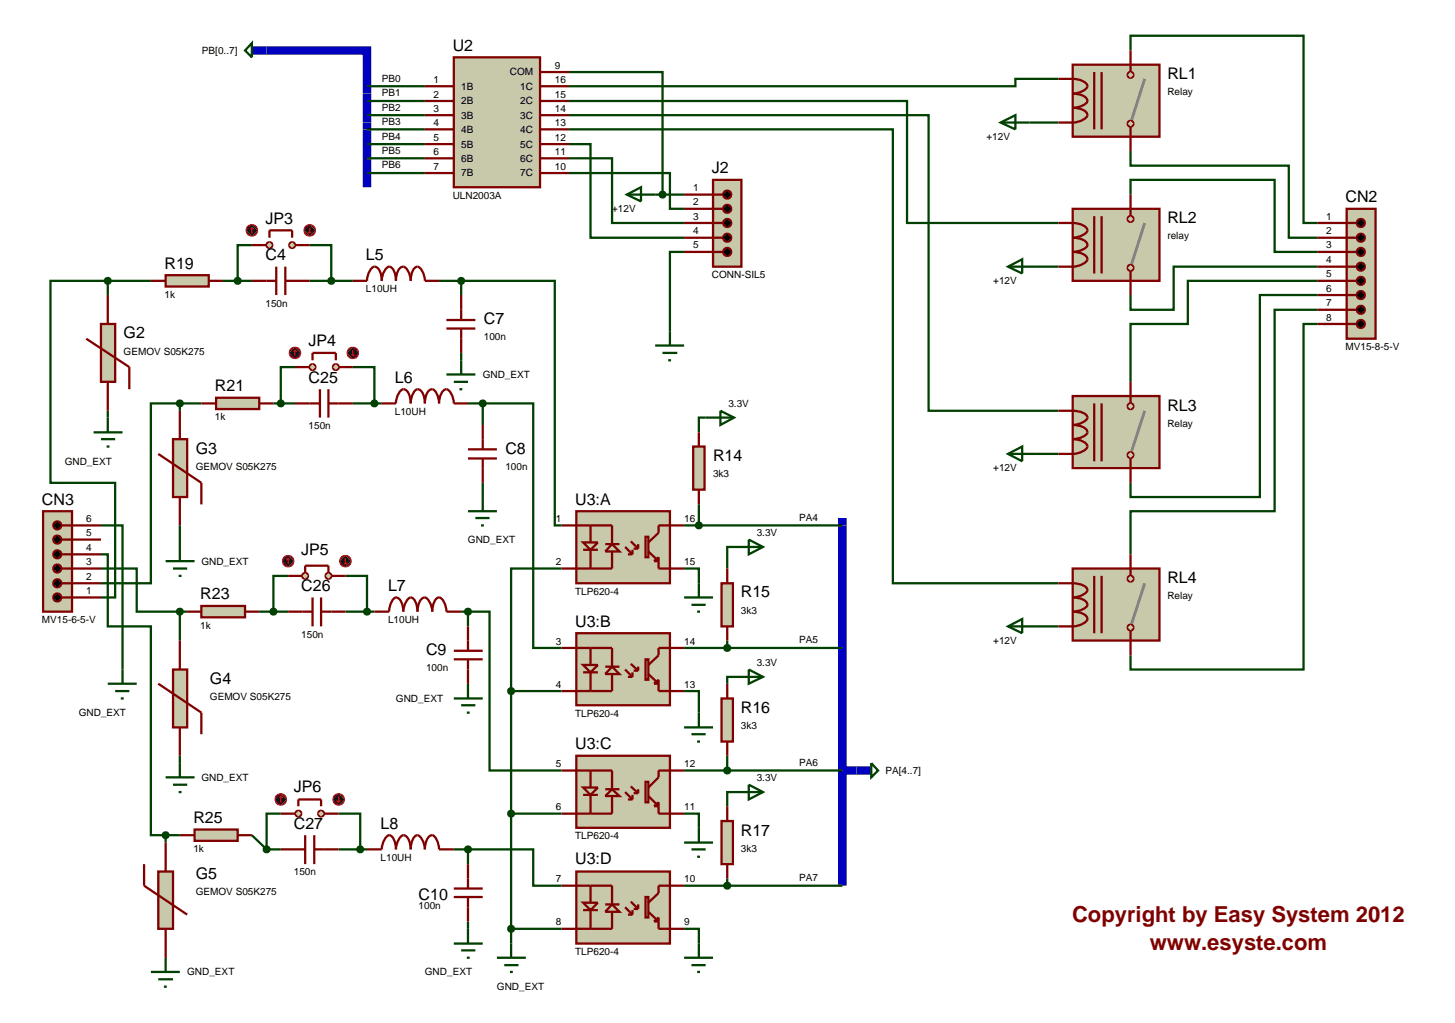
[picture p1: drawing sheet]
<svg xmlns="http://www.w3.org/2000/svg" width="257mm" height="180mm" viewBox="0 0 257 180" stroke-linecap="round" stroke-linejoin="round" font-family="sans-serif">
<path d="M47 8.9h17.7v24.1M148.5 91.3v64.8M148.5 135.8h2.5" fill="none" stroke="#0000c0" stroke-width="1.5" stroke-linecap="butt"/>
<g fill="none" stroke="#004000" stroke-width=".4">
<path d="M64.7 15.2h10.2M64.7 17.8h10.2M100.3 17.8h59.6v21.5h26.7M100.3 12.7h16.5v21.6M186.6 13.9h-7.6v1.3h-78.7M199.3 8.9v-2.6h30.5v33h2.5M64.7 20.3h10.2M64.7 22.8h10.2M64.7 25.4h10.2M64.7 27.9h10.2M64.7 30.5h10.2M100.3 20.3h63.4v52.1h22.9"/>
<path d="M100.3 22.8h57.1v80h29.2M100.3 30.5h17.8v6.3h2.5M100.3 27.9h7.6v11.4h12.7M100.3 25.4h3.8v16.5h16.5M115.5 34.3h5.1M181.5 21.6h5.1M199.3 26.6v2.6h27.9v12.7h5.1M199.3 34.3v-2.6h25.4v12.7h7.6M19 49.5h-10.1v35.6h11.4v20.2h-2.5M19 49.5h7.6M19 49.5v2.5M39.3 49.5h5.1"/>
<path d="M44.4 43.2h-2.5v6.3M54.6 43.2h3.8v6.3M54.6 49.5h7.6M77.4 49.5h3.9M81.3 49.5h16.5v43.1h1.2M81.3 49.5v2.5M120.6 44.4h-2.5v14M182.8 47h3.8M232.3 47h-25.4v7.6h-7.6v-2.6M232.3 49.5h-22.9v7.6h-10.1v10.2M232.3 52h-10.2v35.6h-22.8v-2.5M232.3 54.6h-7.6v35.5h-25.4v7.6"/>
<path d="M232.3 57.1h-2.5v60.9h-30.5v-2.5M19 72.4v1.2M31.7 71.1h-5.1v31.7h-8.8M31.7 71.1h3.8M31.7 71.1v1.3M48.2 71.1h3.8M52 64.7h-2.5v6.4M62.2 64.7h3.8v6.4M62.2 71.1h5.1M81.3 62.2v1.3M82.5 71.1h2.6M85.1 71.1h8.9v43.1h5"/>
<path d="M85.1 71.1v3.8M124.4 73.6h-1.2v2.6M17.8 92.6h3.8v25.4M17.8 97.7h1.2v12.7h7.6v36.8h2.6M31.7 92.6v3.8M85.1 85.1v2.5M120.6 92.6h27.9M123.2 88.9v3.7M129.4 96.4h-1.2v3.8M182.8 80h3.8M17.8 100.2h6.3v7.6h7.6M31.7 107.8h1.3"/>
<path d="M31.7 107.8v5.1M45.7 107.8h5.1M50.8 101.5h-2.6v6.3M60.9 101.5h3.8v6.3M60.9 107.8h5.1M81.3 107.8h1.2M82.5 107.8h3.8v28h12.7M82.5 107.8v2.6M99 100.2h-8.9v21.6M120.6 100.2h2.6v2.6M120.6 114.2h27.9M128.2 112.9v1.3"/>
<path d="M129.4 119.3h-1.2v1.2M182.8 110.4h3.8M31.7 133.2v1.3M90.1 121.8v44.5M90.1 121.8h8.9M120.6 121.8h2.6v3.8M120.6 135.8h27.9M128.2 133.2v2.6M129.4 139.6h-1.2v2.5M29.2 147.2h2.5M29.2 147.2v1.3M44.4 147.2l2.6 2.5"/>
<path d="M47 149.7h2.5M49.5 143.4h-2.5v6.3M59.7 143.4h3.8v6.3M59.7 149.7h5M80 149.7h2.5M82.5 149.7h11.5v6.4h5M82.5 149.7v2.6M90.1 143.4h8.9M120.6 143.4h2.6v2.5M120.6 156.1h27.9M128.2 154.8v1.3M82.5 162.4v1.3"/>
<path d="M90.1 163.7h8.9M120.6 163.7h2.6v2.6"/>
</g>
<path d="M189.1 11.4h15.3v12.7h-15.3z" fill="#c8c8aa" stroke="#800000" stroke-width=".4"/>
<path d="M201.8 13.9l-2.3 7.2" fill="none" stroke="#808080" stroke-width=".5"/>
<g fill="#c8c8aa" stroke="#800000" stroke-width=".4">
<path d="M199 21.4l.3-.1-.5 .5zM199.3 21.3l.4 .2 .1 .3zM199.8 21.8l-.1 .3-.4 .2zM198.8 21.8l.5 .5-.3-.1z"/>
<path d="M199 12.8l.3-.1-.5 .5zM199.3 12.7l.4 .2 .1 .3zM199.8 13.2l-.1 .3-.4 .2zM198.8 13.2l.5 .5-.3-.1z"/>
</g>
<g fill="#c8c8aa">
<path d="M199.3 21.3l.5 .5-.5 .5-.5-.5z"/>
<path d="M199.3 12.7l.5 .5-.5 .5-.5-.5z"/>
</g>
<path d="M186.6 13.9a8 8 0 0 1 4.3 .4 .89 .89 0 0 1 .7 1.2 3.3 3.3 0 0 1-2.5 1 3.2 3.2 0 0 1 2.5 .9l.1 .4a2.77 2.77 0 0 1-2.6 1.2 3.2 3.2 0 0 1 2.5 .9 .9 .9 0 0 1-.7 1.2 6.9 6.9 0 0 1-4.3 .5M192.9 12.7v10.1M194.2 12.7v10.1M199.3 8.9v3.8M199.3 22.3v4.3" fill="none" stroke="#800000" stroke-width=".4"/>
<path d="M189.1 36.8h15.3v12.7h-15.3z" fill="#c8c8aa" stroke="#800000" stroke-width=".4"/>
<path d="M201.8 39.3l-2.3 7.2" fill="none" stroke="#808080" stroke-width=".5"/>
<g fill="#c8c8aa" stroke="#800000" stroke-width=".4">
<path d="M199 46.8l.3-.1-.5 .5zM199.3 46.7l.4 .2 .1 .3zM199.8 47.2l-.1 .3-.4 .2zM198.8 47.2l.5 .5-.3-.1z"/>
<path d="M199 38.2l.3-.1-.5 .5zM199.3 38.1l.4 .2 .1 .3zM199.8 38.6l-.1 .3-.4 .2zM198.8 38.6l.5 .5-.3-.1z"/>
</g>
<g fill="#c8c8aa">
<path d="M199.3 46.7l.5 .5-.5 .5-.5-.5z"/>
<path d="M199.3 38.1l.5 .5-.5 .5-.5-.5z"/>
</g>
<path d="M186.6 39.3a8 8 0 0 1 4.3 .4 .89 .89 0 0 1 .7 1.2 3.3 3.3 0 0 1-2.5 1 3.2 3.2 0 0 1 2.5 .9l.1 .4a2.77 2.77 0 0 1-2.6 1.2 3.2 3.2 0 0 1 2.5 .9 .9 .9 0 0 1-.7 1.2 6.9 6.9 0 0 1-4.3 .5M192.9 38.1v10.1M194.2 38.1v10.1M199.3 34.3v3.8M199.3 47.7v4.3" fill="none" stroke="#800000" stroke-width=".4"/>
<path d="M189.1 69.8h15.3v12.7h-15.3z" fill="#c8c8aa" stroke="#800000" stroke-width=".4"/>
<path d="M201.8 72.4l-2.3 7.1" fill="none" stroke="#808080" stroke-width=".5"/>
<g fill="#c8c8aa" stroke="#800000" stroke-width=".4">
<path d="M199 79.8l.3-.1-.5 .5zM199.3 79.7l.4 .2 .1 .3zM199.8 80.2l-.1 .3-.4 .2zM198.8 80.2l.5 .5-.3-.1z"/>
<path d="M199 71.2l.3-.1-.5 .5zM199.3 71.1l.4 .2 .1 .3zM199.8 71.6l-.1 .3-.4 .2zM198.8 71.6l.5 .5-.3-.1z"/>
</g>
<g fill="#c8c8aa">
<path d="M199.3 79.7l.5 .5-.5 .5-.5-.5z"/>
<path d="M198.8 71.6l.5-.5 .5 .5-.5 .5z"/>
</g>
<path d="M186.6 72.4a9 9 0 0 1 4.3 .3l.7 .6 .1 .3a2.79 2.79 0 0 1-2.6 1.3 3.2 3.2 0 0 1 2.5 .9l.1 .4a2.77 2.77 0 0 1-2.6 1.2 3.3 3.3 0 0 1 2.5 1l.1 .3a2.79 2.79 0 0 1-2.6 1.3h-2.5M192.9 71.1v10.2M194.2 71.1v10.2M199.3 67.3v3.8M199.3 80.8v4.3" fill="none" stroke="#800000" stroke-width=".4"/>
<path d="M189.1 100.2h15.3v12.7h-15.3z" fill="#c8c8aa" stroke="#800000" stroke-width=".4"/>
<path d="M201.8 102.8l-2.3 7.1" fill="none" stroke="#808080" stroke-width=".5"/>
<g fill="#c8c8aa" stroke="#800000" stroke-width=".4">
<path d="M199 110.2l.3-.1-.5 .5zM199.3 110.1l.4 .2 .1 .3zM199.8 110.6l-.1 .3-.4 .2zM198.8 110.6l.5 .5-.3-.1z"/>
<path d="M199 101.6l.3-.1-.5 .5zM199.3 101.5l.4 .2 .1 .3zM199.8 102l-.1 .3-.4 .2zM198.8 102l.5 .5-.3-.1z"/>
</g>
<g fill="#c8c8aa">
<path d="M199.3 110.1l.5 .5-.5 .5-.5-.5z"/>
<path d="M198.8 102l.5-.5 .5 .5-.5 .5z"/>
</g>
<path d="M199.3 97.7v3.8M186.6 102.8a9 9 0 0 1 4.3 .3l.7 .6 .1 .3a2.79 2.79 0 0 1-2.6 1.3 3.2 3.2 0 0 1 2.5 .9l.1 .4a2.77 2.77 0 0 1-2.6 1.2 3.2 3.2 0 0 1 2.5 .9 .9 .9 0 0 1-.7 1.2 6.9 6.9 0 0 1-4.3 .5M192.9 101.5v10.1M194.2 101.5v10.1M199.3 111.1v4.4" fill="none" stroke="#800000" stroke-width=".4"/>
<path d="M44.4 7.6v2.5l-1.2-1.2zM110.5 34.3l2.5-1.3v2.5zM110.5 34.3h5M118.1 58.4v2.5M115.5 60.9h5.1M116.8 62.2h2.6M117.8 63.5h.5" fill="none" stroke="#004000" stroke-width=".4"/>
<path d="M44.4 8.9h2.6" fill="none" stroke="#0000c0" stroke-width="1.5" stroke-linecap="butt"/>
<path d="M237.4 36.8h5.1v22.9h-5.1z" fill="#c8c8aa" stroke="#800000" stroke-width=".4"/>
<path d="M232.3 39.3h6.8M232.3 41.9h6.8M232.3 44.4h6.8M232.3 47h6.8M232.3 49.5h6.8M232.3 52h6.8M232.3 54.6h6.8M232.3 57.1h6.8" fill="none" stroke="#800000" stroke-width=".4"/>
<g fill="#000" stroke="#800000" stroke-width=".4">
<path d="M239.4 38.8l.5-.2-.7 .7zM239.9 38.6a.68 .68 0 0 1 .7 .7zM239.9 40l.7-.7a.68 .68 0 0 1-.7 .7zM239.2 39.3l.7 .7a.68 .68 0 0 1-.7-.7z"/>
<path d="M239.4 41.4l.5-.2-.7 .7zM239.9 41.2a.68 .68 0 0 1 .7 .7zM239.9 42.6l.7-.7a.68 .68 0 0 1-.7 .7zM239.2 41.9l.7 .7a.68 .68 0 0 1-.7-.7z"/>
<path d="M239.4 43.9l.5-.2-.7 .7zM239.9 43.7a.68 .68 0 0 1 .7 .7zM239.9 45.1l.7-.7a.68 .68 0 0 1-.7 .7zM239.2 44.4l.7 .7a.68 .68 0 0 1-.7-.7z"/>
<path d="M239.4 46.5l.5-.2-.7 .7zM239.9 46.3a.68 .68 0 0 1 .7 .7zM239.9 47.7l.7-.7a.68 .68 0 0 1-.7 .7zM239.2 47l.7 .7a.68 .68 0 0 1-.7-.7z"/>
<path d="M239.4 49l.5-.2-.7 .7zM239.9 48.8a.68 .68 0 0 1 .7 .7zM240.6 49.5a.68 .68 0 0 1-.7 .7zM239.2 49.5l.7 .7a.68 .68 0 0 1-.7-.7z"/>
<path d="M239.4 51.5l.5-.2-.7 .7zM239.9 51.3a.68 .68 0 0 1 .7 .7zM239.9 52.7l.7-.7a.68 .68 0 0 1-.7 .7zM239.2 52l.7 .7a.68 .68 0 0 1-.7-.7z"/>
<path d="M239.4 54.1l.5-.2-.7 .7zM239.9 53.9a.68 .68 0 0 1 .7 .7zM239.9 55.3l.7-.7a.68 .68 0 0 1-.7 .7zM239.2 54.6l.7 .7a.68 .68 0 0 1-.7-.7z"/>
<path d="M239.4 56.6l.5-.2-.7 .7zM239.9 56.4a.68 .68 0 0 1 .7 .7zM239.9 57.8l.7-.7a.68 .68 0 0 1-.7 .7zM239.2 57.1l.7 .7a.68 .68 0 0 1-.7-.7z"/>
</g>
<path d="M239.2 39.3l.7-.7 .7 .7-.7 .7zM239.9 41.2l.7 .7-.7 .7-.7-.7zM239.9 43.7l.7 .7-.7 .7-.7-.7zM239.9 46.3l.7 .7-.7 .7-.7-.7zM239.2 49.5l.7-.7 .7 .7-.7 .7zM239.2 52l.7-.7 .7 .7-.7 .7zM239.2 54.6l.7-.7 .7 .7-.7 .7zM239.9 56.4l.7 .7-.7 .7-.7-.7z" fill="#000"/>
<g fill="#c8c8aa" stroke="#800000" stroke-width=".4">
<path d="M101.6 90.1h16.5v12.7h-16.5z"/>
<path d="M102.8 95.6h2.6l-1.3 1.3z"/>
</g>
<path d="M101.6 92.6h2.5v3M102.8 96.9h2.6M104.1 96.9v3.3h-2.5M110.2 96.4l1.3 1.3M110.7 97.7h.8M111.2 95.4l1.3 1.3M111.5 96.9v.8M111.7 96.7h.8M112.5 95.9v.8M113.8 94.6h.5v3.6h-.5zM114.3 97.2l1.8 1.7h-.8l.8-.7v2h2.2M118.1 92.6h-2v1.3l-1.8 1.7" fill="none" stroke="#800000" stroke-width=".4"/>
<path d="M107.9 95.9l1.3 1.3h-2.5z" fill="#c8c8aa" stroke="#800000" stroke-width=".4"/>
<path d="M99 92.6h2.6M104.1 92.6h3.8v3.3M106.7 95.9h2.5M107.9 97.2v3h-3.8M118.1 92.6h2.5M99 100.2h2.6M118.1 100.2h2.5" fill="none" stroke="#800000" stroke-width=".4"/>
<g fill="#c8c8aa" stroke="#800000" stroke-width=".4">
<path d="M101.6 111.6h16.5v12.7h-16.5z"/>
<path d="M102.8 117.2h2.6l-1.3 1.3z"/>
</g>
<path d="M101.6 114.2h2.5v3M102.8 118.5h2.6M104.1 118.5v3.3h-2.5M110.2 118l1.3 1.3M110.7 119.3h.8M111.2 117l1.3 1.2M111.5 118.5v.8M111.7 118.2h.8M112.5 117.5v.7M113.8 116.2h.5v3.6h-.5zM114.3 118.8l1.8 1.7h-.8l.8-.7v2h2.2M118.1 114.2h-2v1.3l-1.8 1.7" fill="none" stroke="#800000" stroke-width=".4"/>
<path d="M107.9 117.5l1.3 1.3h-2.5z" fill="#c8c8aa" stroke="#800000" stroke-width=".4"/>
<path d="M99 114.2h2.6M104.1 114.2h3.8v3.3M106.7 117.5h2.5M107.9 118.8v3h-3.8M118.1 114.2h2.5M99 121.8h2.6M118.1 121.8h2.5" fill="none" stroke="#800000" stroke-width=".4"/>
<g fill="#c8c8aa" stroke="#800000" stroke-width=".4">
<path d="M101.6 133.2h16.5v12.7h-16.5z"/>
<path d="M102.8 138.8h2.6l-1.3 1.3z"/>
</g>
<path d="M101.6 135.8h2.5v3M110.2 139.6l1.3 1.3M111.2 138.6l1.3 1.2M111.7 139.8h.8M112.5 139.1v.7M113.8 137.8h.5v3.6h-.5zM118.1 135.8h-2v1.2l-1.8 1.8M102.8 140.1h2.6M104.1 140.1v3.3h-2.5M110.7 140.9h.8M111.5 140.1v.8M114.3 140.3l1.8 1.8h-.8l.8-.7v2h2.2" fill="none" stroke="#800000" stroke-width=".4"/>
<path d="M107.9 139.1l1.3 1.2h-2.5z" fill="#c8c8aa" stroke="#800000" stroke-width=".4"/>
<path d="M99 135.8h2.6M104.1 135.8h3.8v3.3M106.7 139.1h2.5M118.1 135.8h2.5M99 143.4h2.6M107.9 140.3v3.1h-3.8M118.1 143.4h2.5" fill="none" stroke="#800000" stroke-width=".4"/>
<g fill="#c8c8aa" stroke="#800000" stroke-width=".4">
<path d="M101.6 153.6h16.5v12.7h-16.5z"/>
<path d="M102.8 159.1h2.6l-1.3 1.3z"/>
</g>
<path d="M101.6 156.1h2.5v3M110.2 159.9l1.3 1.3M111.2 158.9l1.3 1.3M112.5 159.4v.8M113.8 158.1h.5v3.6h-.5zM118.1 156.1h-2v1.3l-1.8 1.7M102.8 160.4h2.6M104.1 160.4v3.3h-2.5M110.7 161.2h.8M111.5 160.4v.8M111.7 160.2h.8M114.3 160.7l1.8 1.7h-.8l.8-.7v2h2.2" fill="none" stroke="#800000" stroke-width=".4"/>
<path d="M107.9 159.4l1.3 1.3h-2.5z" fill="#c8c8aa" stroke="#800000" stroke-width=".4"/>
<path d="M99 156.1h2.6M104.1 156.1h3.8v3.3M106.7 159.4h2.5M118.1 156.1h2.5M99 163.7h2.6M107.9 160.7v3h-3.8M118.1 163.7h2.5" fill="none" stroke="#800000" stroke-width=".4"/>
<g fill="none" stroke="#004000" stroke-width=".4">
<path d="M120.6 105.3h5.1M121.9 106.6h2.5M122.9 107.8h.5M123.2 102.8v2.5M120.6 128.2h5.1M121.9 129.4h2.5M122.9 130.7h.5M123.2 125.6v2.6M153.6 134.5l1.2 1.3-1.2 1.2zM120.6 148.5h5.1M121.9 149.7h2.5M122.9 151h.5"/>
<path d="M123.2 145.9v2.6M120.6 168.8h5.1M121.9 170.1h2.5M122.9 171.3h.5M123.2 166.3v2.5"/>
</g>
<path d="M151 135.8h2.6" fill="none" stroke="#0000c0" stroke-width="1.5" stroke-linecap="butt"/>
<path d="M122.2 78.7h2v7.6h-2z" fill="#c8c8aa" stroke="#800000" stroke-width=".4"/>
<path d="M123.2 76.2v2.5M123.2 86.3v2.6" fill="none" stroke="#800000" stroke-width=".4"/>
<path d="M127.2 102.8h2v7.6h-2z" fill="#c8c8aa" stroke="#800000" stroke-width=".4"/>
<path d="M128.2 100.2v2.6M128.2 110.4v2.5" fill="none" stroke="#800000" stroke-width=".4"/>
<path d="M127.2 123.1h2v7.6h-2z" fill="#c8c8aa" stroke="#800000" stroke-width=".4"/>
<path d="M128.2 120.5v2.6M128.2 130.7v2.5" fill="none" stroke="#800000" stroke-width=".4"/>
<path d="M127.2 144.7h2v7.6h-2z" fill="#c8c8aa" stroke="#800000" stroke-width=".4"/>
<path d="M128.2 142.1v2.6M128.2 152.3v2.5" fill="none" stroke="#800000" stroke-width=".4"/>
<path d="M124.4 73.6h5M127 72.4l2.4 1.2-2.4 1.3z" fill="none" stroke="#004000" stroke-width=".4"/>
<path d="M122.9 92.2l.3-.1-.5 .5zM123.2 92.1l.3 .1 .2 .4zM123.2 93.1l.5-.5-.2 .4zM122.7 92.6l.5 .5-.3-.1z" fill="#004000" stroke="#004000" stroke-width=".4"/>
<path d="M123.2 92.1l.5 .5-.5 .5-.5-.5z" fill="#004000"/>
<path d="M127.8 113.9l.4-.2-.5 .5zM128.2 113.7l.3 .1 .2 .4zM128.7 114.2l-.2 .4-.3 .1zM127.7 114.2l.5 .5-.3-.1z" fill="#004000" stroke="#004000" stroke-width=".4"/>
<path d="M127.7 114.2l.5-.5 .5 .5-.5 .5z" fill="#004000"/>
<path d="M127.8 135.5l.4-.2-.5 .5zM128.2 135.3l.3 .1 .2 .4zM128.7 135.8l-.1 .3-.4 .2zM127.7 135.8l.5 .5-.3-.1z" fill="#004000" stroke="#004000" stroke-width=".4"/>
<path d="M127.7 135.8l.5-.5 .5 .5-.5 .5z" fill="#004000"/>
<path d="M127.9 155.7l.3-.1-.5 .5zM128.2 155.6l.4 .2 .1 .3zM128.7 156.1l-.2 .4-.3 .1zM127.7 156.1l.5 .5-.3-.1z" fill="#004000" stroke="#004000" stroke-width=".4"/>
<path d="M127.7 156.1l.5-.5 .5 .5-.5 .5z" fill="#004000"/>
<path d="M21.6 118v2.5M19 120.5h5.1M20.3 121.8h2.5M21.3 123.1h.5M87.6 168.8h5.1M88.9 170.1h2.5M89.9 171.3h.5M90.1 166.3v2.5" fill="none" stroke="#004000" stroke-width=".4"/>
<path d="M89.7 163.4l.4-.2-.5 .5zM90.1 163.2l.4 .2 .1 .3zM90.1 164.2l.5-.5-.2 .4zM89.6 163.7l.5 .5-.3-.1z" fill="#004000" stroke="#004000" stroke-width=".4"/>
<path d="M89.6 163.7l.5-.5 .5 .5-.5 .5z" fill="#004000"/>
<path d="M89.8 143l.3-.1-.5 .5zM90.1 142.9l.4 .2 .1 .3zM90.1 143.9l.5-.5-.2 .4zM89.6 143.4l.5 .5-.3-.1z" fill="#004000" stroke="#004000" stroke-width=".4"/>
<path d="M89.6 143.4l.5-.5 .5 .5-.5 .5z" fill="#004000"/>
<path d="M89.7 121.5l.4-.2-.5 .5zM90.1 121.3l.3 .1 .2 .4zM90.6 121.8l-.1 .3-.4 .2zM89.6 121.8l.5 .5-.3-.1z" fill="#004000" stroke="#004000" stroke-width=".4"/>
<path d="M89.6 121.8l.5-.5 .5 .5-.5 .5z" fill="#004000"/>
<path d="M29.2 48.5h7.6v2h-7.6z" fill="#c8c8aa" stroke="#800000" stroke-width=".4"/>
<path d="M26.6 49.5h2.6M36.8 49.5h2.5M47.5 41.9v-1.3h4v1.3" fill="none" stroke="#800000" stroke-width=".4"/>
<path d="M78.7 66h5.1M80 67.3h2.5M81 68.6h.5M81.3 63.5v2.5" fill="none" stroke="#004000" stroke-width=".4"/>
<g fill="#c8c8aa" stroke="#800000" stroke-width=".4">
<path d="M47.1 42.9l.4-.2-.5 .5zM47.5 42.7l.4 .2 .1 .3zM47.5 43.7l.5-.5-.1 .3zM47 43.2l.5 .5-.3-.1z"/>
<path d="M51.1 42.9l.4-.2-.5 .5zM51.5 42.7l.3 .1 .2 .4zM51.5 43.7l.5-.5-.2 .4zM51 43.2l.5 .5-.4-.2z"/>
</g>
<g fill="#c8c8aa">
<path d="M47 43.2l.5-.5 .5 .5-.5 .5z"/>
<path d="M51 43.2l.5-.5 .5 .5-.5 .5z"/>
</g>
<path d="M44.4 43.2h2.6M52 43.2h2.6" fill="none" stroke="#800000" stroke-width=".4"/>
<path d="M43.7 39.9l.7-.3-1 1zM44.4 39.6a.94 .94 0 0 1 1 1zM45.4 40.6a.94 .94 0 0 1-1 1zM43.4 40.6l1 1a.94 .94 0 0 1-1-1z" fill="#400000" stroke="#f00" stroke-width=".2"/>
<path d="M44.4 39.6l1 1-1 1-1-1z" fill="#400000"/>
<path d="M44.4 40.1l-.2 .3M44.4 40.1l.3 .3M44.4 40.1v1" fill="none" stroke="#f00" stroke-width=".2"/>
<path d="M53.9 39.9l.7-.3-1 1zM54.6 39.6a.94 .94 0 0 1 1 1zM55.6 40.6a.94 .94 0 0 1-1 1zM53.6 40.6l1 1a.94 .94 0 0 1-1-1z" fill="#400000" stroke="#f00" stroke-width=".2"/>
<path d="M53.6 40.6l1-1 1 1-1 1z" fill="#400000"/>
<path d="M54.3 40.9l.3 .2M54.6 40.1v1M54.8 40.9l-.2 .2" fill="none" stroke="#f00" stroke-width=".2"/>
<path d="M41.5 49.2l.4-.2-.5 .5zM41.9 49l.4 .2 .1 .3zM42.4 49.5l-.1 .3-.4 .2zM41.4 49.5l.5 .5-.4-.2z" fill="#004000" stroke="#004000" stroke-width=".4"/>
<path d="M41.4 49.5l.5-.5 .5 .5-.5 .5z" fill="#004000"/>
<path d="M38.1 70.1h7.6v2h-7.6z" fill="#c8c8aa" stroke="#800000" stroke-width=".4"/>
<path d="M35.5 71.1h2.6M45.7 71.1h2.5" fill="none" stroke="#800000" stroke-width=".4"/>
<path d="M82.5 90.1h5.1M83.8 91.3h2.5M84.8 92.6h.5M85.1 87.6v2.5" fill="none" stroke="#004000" stroke-width=".4"/>
<path d="M65.6 70.8l.4-.2-.5 .5zM66 70.6l.4 .2 .1 .3zM66.5 71.1l-.1 .3-.4 .2zM65.5 71.1l.5 .5-.3-.1z" fill="#004000" stroke="#004000" stroke-width=".4"/>
<path d="M65.5 71.1l.5-.5 .5 .5-.5 .5z" fill="#004000"/>
<path d="M55.1 63.5v-1.3h4.1v1.3" fill="none" stroke="#800000" stroke-width=".4"/>
<g fill="#c8c8aa" stroke="#800000" stroke-width=".4">
<path d="M54.7 64.4l.4-.2-.5 .5zM55.1 64.2l.4 .2 .1 .3zM55.1 65.2l.5-.5-.1 .3zM54.6 64.7l.5 .5-.4-.2z"/>
<path d="M58.8 64.4l.4-.2-.5 .5zM59.2 64.2l.4 .2 .1 .3zM59.7 64.7l-.1 .3-.4 .2zM58.7 64.7l.5 .5-.4-.2z"/>
</g>
<g fill="#c8c8aa">
<path d="M55.1 64.2l.5 .5-.5 .5-.5-.5z"/>
<path d="M58.7 64.7l.5-.5 .5 .5-.5 .5z"/>
</g>
<path d="M52 64.7h2.6M59.7 64.7h2.5" fill="none" stroke="#800000" stroke-width=".4"/>
<path d="M51.3 61.5l.7-.3-1 1zM52 61.2a.94 .94 0 0 1 1 1zM53 62.2a.94 .94 0 0 1-1 1zM51 62.2l1 1a.94 .94 0 0 1-1-1z" fill="#400000" stroke="#f00" stroke-width=".2"/>
<path d="M51 62.2l1-1 1 1-1 1z" fill="#400000"/>
<path d="M52 61.7l-.2 .3M52 61.7l.3 .3M52 61.7v1" fill="none" stroke="#f00" stroke-width=".2"/>
<path d="M61.5 61.5l.7-.3-1 1zM62.2 61.2a.94 .94 0 0 1 1 1zM63.2 62.2a.94 .94 0 0 1-1 1zM61.2 62.2l1 1a.94 .94 0 0 1-1-1z" fill="#400000" stroke="#f00" stroke-width=".2"/>
<path d="M61.2 62.2l1-1 1 1-1 1z" fill="#400000"/>
<path d="M62 62.5l.2 .2M62.2 61.7v1M62.5 62.5l-.3 .2" fill="none" stroke="#f00" stroke-width=".2"/>
<path d="M49.2 70.7l.3-.1-.5 .5zM49.5 70.6l.4 .2 .1 .3zM50 71.1l-.1 .3-.4 .2zM49 71.1l.5 .5-.4-.2z" fill="#004000" stroke="#004000" stroke-width=".4"/>
<path d="M49.5 70.6l.5 .5-.5 .5-.5-.5z" fill="#004000"/>
<path d="M35.5 106.8h7.7v2h-7.7z" fill="#c8c8aa" stroke="#800000" stroke-width=".4"/>
<path d="M33 107.8h2.5M43.2 107.8h2.5M53.8 101v-1.3h4.1v1.3" fill="none" stroke="#800000" stroke-width=".4"/>
<path d="M80 123.1h5.1M81.3 124.3h2.5M82.3 125.6h.5M82.5 120.5v2.6" fill="none" stroke="#004000" stroke-width=".4"/>
<g fill="#c8c8aa" stroke="#800000" stroke-width=".4">
<path d="M53.5 101.1l.3-.1-.5 .5zM53.8 101l.4 .2 .1 .3zM53.8 102l.5-.5-.2 .4zM53.3 101.5l.5 .5-.3-.1z"/>
<path d="M57.6 101.1l.3-.1-.5 .5zM57.9 101l.4 .2 .1 .3zM58.4 101.5l-.1 .3-.4 .2zM57.4 101.5l.5 .5-.3-.1z"/>
</g>
<g fill="#c8c8aa">
<path d="M53.8 101l.5 .5-.5 .5-.5-.5z"/>
<path d="M57.4 101.5l.5-.5 .5 .5-.5 .5z"/>
</g>
<path d="M50.8 101.5h2.5M58.4 101.5h2.5" fill="none" stroke="#800000" stroke-width=".4"/>
<path d="M50.1 98.2l.7-.3-1 1zM50.8 97.9a.94 .94 0 0 1 1 1zM50.8 99.9l1-1a.94 .94 0 0 1-1 1zM49.8 98.9l1 1a.94 .94 0 0 1-1-1z" fill="#400000" stroke="#f00" stroke-width=".2"/>
<path d="M49.8 98.9l1-1 1 1-1 1z" fill="#400000"/>
<path d="M50.8 98.4l-.3 .3M50.8 98.4l.2 .3M50.8 98.4v1" fill="none" stroke="#f00" stroke-width=".2"/>
<path d="M60.2 98.2l.7-.3-1 1zM60.9 97.9a.94 .94 0 0 1 1 1zM60.9 99.9l1-1a.94 .94 0 0 1-1 1zM59.9 98.9l1 1a.94 .94 0 0 1-1-1z" fill="#400000" stroke="#f00" stroke-width=".2"/>
<path d="M59.9 98.9l1-1 1 1-1 1z" fill="#400000"/>
<path d="M60.7 99.2l.2 .2M60.9 98.4v1M61.2 99.2l-.3 .2" fill="none" stroke="#f00" stroke-width=".2"/>
<path d="M47.9 107.4l.3-.1-.5 .5zM48.2 107.3l.4 .2 .1 .3zM48.7 107.8l-.1 .3-.4 .2zM47.7 107.8l.5 .5-.4-.2z" fill="#004000" stroke="#004000" stroke-width=".4"/>
<path d="M47.7 107.8l.5-.5 .5 .5-.5 .5z" fill="#004000"/>
<path d="M34.3 146.2h7.6v2h-7.6z" fill="#c8c8aa" stroke="#800000" stroke-width=".4"/>
<path d="M31.7 147.2h2.6M41.9 147.2h2.5M52.6 142.1v-1.2h4v1.2" fill="none" stroke="#800000" stroke-width=".4"/>
<path d="M80 166.3h5.1M81.3 167.5h2.5M82.3 168.8h.5M82.5 163.7v2.6" fill="none" stroke="#004000" stroke-width=".4"/>
<g fill="#c8c8aa" stroke="#800000" stroke-width=".4">
<path d="M52.3 143l.3-.1-.5 .5zM52.6 142.9l.4 .2 .1 .3zM52.6 143.9l.5-.5-.2 .4zM52.1 143.4l.5 .5-.3-.1z"/>
<path d="M56.3 143l.3-.1-.5 .5zM56.6 142.9l.4 .2 .1 .3zM56.6 143.9l.5-.5-.2 .4zM56.1 143.4l.5 .5-.4-.2z"/>
</g>
<g fill="#c8c8aa">
<path d="M52.6 142.9l.5 .5-.5 .5-.5-.5z"/>
<path d="M56.6 142.9l.5 .5-.5 .5-.5-.5z"/>
</g>
<path d="M49.5 143.4h2.5M57.1 143.4h2.6" fill="none" stroke="#800000" stroke-width=".4"/>
<path d="M48.8 140.2l.7-.3-1 1zM49.5 139.9a.94 .94 0 0 1 1 1zM50.5 140.9a.94 .94 0 0 1-1 1zM48.5 140.9l1 1a.94 .94 0 0 1-1-1z" fill="#400000" stroke="#f00" stroke-width=".2"/>
<path d="M48.5 140.9l1-1 1 1-1 1z" fill="#400000"/>
<path d="M49.5 140.3l-.2 .3M49.5 140.3l.3 .3M49.5 140.3v1.1" fill="none" stroke="#f00" stroke-width=".2"/>
<path d="M59 140.2l.7-.3-1 1zM59.7 139.9a.94 .94 0 0 1 1 1zM59.7 141.9l1-1a.94 .94 0 0 1-1 1zM58.7 140.9l1 1a.94 .94 0 0 1-1-1z" fill="#400000" stroke="#f00" stroke-width=".2"/>
<path d="M59.7 139.9l1 1-1 1-1-1z" fill="#400000"/>
<path d="M59.4 141.1l.3 .3M59.7 140.3v1.1M59.9 141.1l-.2 .3" fill="none" stroke="#f00" stroke-width=".2"/>
<path d="M46.6 149.4l.4-.2-.5 .5zM47 149.2l.4 .2 .1 .3zM47 150.2l.5-.5-.2 .4zM46.5 149.7l.5 .5-.4-.2z" fill="#004000" stroke="#004000" stroke-width=".4"/>
<path d="M47 149.2l.5 .5-.5 .5-.5-.5z" fill="#004000"/>
<path d="M129.4 96.4h5.1M132 95.1l2.5 1.3-2.5 1.3zM129.4 119.3h5.1M132 118l2.5 1.3-2.5 1.2zM129.4 139.6h5.1M132 138.3l2.5 1.3-2.5 1.3z" fill="none" stroke="#004000" stroke-width=".4"/>
<g fill="none" stroke="#800000" stroke-width=".4">
<path d="M78.7 56.4h5.1M78.7 57.9h5.1M81.3 52v4.4M81.3 57.9v4.3M82.5 79.2h5.1M85.1 74.9v4.3M82.5 80.8h5.1M85.1 80.8v4.3M80 114.7h5.1M80 116.2h5.1M82.5 110.4v4.3M82.5 116.2v4.3"/>
<path d="M80 156.6h5.1M80 158.1h5.1M82.5 152.3v4.3M82.5 158.1v4.3"/>
</g>
<path d="M80 10.1h15.2v22.9h-15.2z" fill="#c8c8aa" stroke="#800000" stroke-width=".4"/>
<g fill="none" stroke="#800000" stroke-width=".4">
<path d="M74.9 15.2h5.1M74.9 17.8h5.1M95.2 15.2h5.1M95.2 17.8h5.1M95.2 12.7h5.1M74.9 20.3h5.1M74.9 22.8h5.1M74.9 25.4h5.1M74.9 27.9h5.1M74.9 30.5h5.1M95.2 20.3h5.1M95.2 22.8h5.1"/>
<path d="M95.2 25.4h5.1M95.2 27.9h5.1M95.2 30.5h5.1"/>
</g>
<path d="M125.7 31.7h5v15.3h-5z" fill="#c8c8aa" stroke="#800000" stroke-width=".4"/>
<path d="M120.6 34.3h6.9M120.6 36.8h6.9M120.6 39.3h6.9M120.6 41.9h6.9M120.6 44.4h6.9" fill="none" stroke="#800000" stroke-width=".4"/>
<g fill="#000" stroke="#800000" stroke-width=".4">
<path d="M127.7 33.8l.5-.2-.7 .7zM128.2 33.6a.68 .68 0 0 1 .7 .7zM128.9 34.3a.68 .68 0 0 1-.7 .7zM127.5 34.3l.7 .7a.68 .68 0 0 1-.7-.7z"/>
<path d="M127.7 36.3l.5-.2-.7 .7zM128.2 36.1a.68 .68 0 0 1 .7 .7zM128.9 36.8a.68 .68 0 0 1-.7 .7zM127.5 36.8l.7 .7a.68 .68 0 0 1-.7-.7z"/>
<path d="M127.7 38.8l.5-.2-.7 .7zM128.2 38.6a.68 .68 0 0 1 .7 .7zM128.9 39.3a.68 .68 0 0 1-.7 .7zM127.5 39.3l.7 .7a.68 .68 0 0 1-.7-.7z"/>
<path d="M127.7 41.4l.5-.2-.7 .7zM128.2 41.2a.68 .68 0 0 1 .7 .7zM128.9 41.9a.68 .68 0 0 1-.7 .7zM127.5 41.9l.7 .7a.68 .68 0 0 1-.7-.7z"/>
<path d="M127.7 43.9l.5-.2-.7 .7zM128.2 43.7a.68 .68 0 0 1 .7 .7zM128.9 44.4a.68 .68 0 0 1-.7 .7zM127.5 44.4l.7 .7a.68 .68 0 0 1-.7-.7z"/>
</g>
<path d="M127.5 34.3l.7-.7 .7 .7-.7 .7zM127.5 36.8l.7-.7 .7 .7-.7 .7zM127.5 39.3l.7-.7 .7 .7-.7 .7zM127.5 41.9l.7-.7 .7 .7-.7 .7zM127.5 44.4l.7-.7 .7 .7-.7 .7z" fill="#000"/>
<path d="M116.5 33.9l.3-.1-.5 .5zM116.8 33.8l.4 .2 .1 .3zM117.3 34.3l-.1 .3-.4 .2zM116.3 34.3l.5 .5-.3-.1z" fill="#004000" stroke="#004000" stroke-width=".4"/>
<path d="M116.3 34.3l.5-.5 .5 .5-.5 .5z" fill="#004000"/>
<path d="M58 49.2l.4-.2-.5 .5zM58.4 49l.3 .1 .2 .4zM58.9 49.5l-.1 .3-.4 .2zM57.9 49.5l.5 .5-.4-.2z" fill="#004000" stroke="#004000" stroke-width=".4"/>
<path d="M57.9 49.5l.5-.5 .5 .5-.5 .5z" fill="#004000"/>
<path d="M80.9 49.2l.4-.2-.5 .5zM81.3 49l.4 .2 .1 .3zM81.8 49.5l-.1 .3-.4 .2zM80.8 49.5l.5 .5-.4-.2z" fill="#004000" stroke="#004000" stroke-width=".4"/>
<path d="M80.8 49.5l.5-.5 .5 .5-.5 .5z" fill="#004000"/>
<path d="M17.8 57.1h2.5v10.2h-2.5z" fill="#c8c8aa" stroke="#800000" stroke-width=".4"/>
<path d="M15.2 59.7l7.6 5v3.9M19 52v5.1M19 67.3v5.1" fill="none" stroke="#800000" stroke-width=".4"/>
<path d="M30.5 77.4h2.5v10.2h-2.5z" fill="#c8c8aa" stroke="#800000" stroke-width=".4"/>
<path d="M31.7 72.4v5M27.9 80l7.6 5.1v3.8M31.7 87.6v5" fill="none" stroke="#800000" stroke-width=".4"/>
<path d="M64.3 107.5l.4-.2-.5 .5zM64.7 107.3l.4 .2 .1 .3zM65.2 107.8l-.1 .3-.4 .2zM64.2 107.8l.5 .5-.3-.1z" fill="#004000" stroke="#004000" stroke-width=".4"/>
<path d="M64.2 107.8l.5-.5 .5 .5-.5 .5z" fill="#004000"/>
<path d="M30.5 118h2.5v10.2h-2.5z" fill="#c8c8aa" stroke="#800000" stroke-width=".4"/>
<path d="M31.7 112.9v5.1M27.9 120.5l7.6 5.1v3.8M31.7 128.2v5" fill="none" stroke="#800000" stroke-width=".4"/>
<path d="M63.1 149.4l.4-.2-.5 .5zM63.5 149.2l.4 .2 .1 .3zM63.5 150.2l.5-.5-.2 .4zM63 149.7l.5 .5-.3-.1z" fill="#004000" stroke="#004000" stroke-width=".4"/>
<path d="M63 149.7l.5-.5 .5 .5-.5 .5z" fill="#004000"/>
<path d="M82.1 149.4l.4-.2-.5 .5zM82.5 149.2l.4 .2 .1 .3zM82.5 150.2l.5-.5-.2 .4zM82 149.7l.5 .5-.3-.1z" fill="#004000" stroke="#004000" stroke-width=".4"/>
<path d="M82 149.7l.5-.5 .5 .5-.5 .5z" fill="#004000"/>
<path d="M27.9 153.6h2.6v10.1h-2.6z" fill="#c8c8aa" stroke="#800000" stroke-width=".4"/>
<path d="M25.4 152.3v3.8l7.6 5.1M29.2 148.5v5.1M29.2 163.7v5.1" fill="none" stroke="#800000" stroke-width=".4"/>
<path d="M7.6 90.1h5.1v17.7h-5.1z" fill="#c8c8aa" stroke="#800000" stroke-width=".4"/>
<g fill="none" stroke="#800000" stroke-width=".4">
<path d="M44.4 49.5h4.3M48.7 47v5M50.3 47v5M50.3 49.5h4.3M52 71.1h4.4M56.4 68.6v5M57.9 68.6v5M57.9 71.1h4.3M10.9 97.7h6.9M10.9 95.1h6.9M10.9 92.6h6.9M10.9 105.3h6.9"/>
<path d="M10.9 102.8h6.9M10.9 100.2h6.9M50.8 107.8h4.3M55.1 105.3v5.1M56.6 105.3v5.1M56.6 107.8h4.3M49.5 149.7h4.3M53.8 147.2v5.1M55.4 147.2v5.1M55.4 149.7h4.3"/>
</g>
<g fill="#000" stroke="#800000" stroke-width=".4">
<path d="M9.6 97.2l.5-.2-.7 .7zM10.1 97a.68 .68 0 0 1 .7 .7zM10.8 97.7a.68 .68 0 0 1-.7 .7zM9.4 97.7l.7 .7a.68 .68 0 0 1-.7-.7z"/>
<path d="M9.6 94.6l.5-.2-.7 .7zM10.1 94.4a.68 .68 0 0 1 .7 .7zM10.1 95.8l.7-.7a.68 .68 0 0 1-.7 .7zM9.4 95.1l.7 .7a.68 .68 0 0 1-.7-.7z"/>
<path d="M9.6 92.1l.5-.2-.7 .7zM10.1 91.9a.68 .68 0 0 1 .7 .7zM10.8 92.6a.68 .68 0 0 1-.7 .7zM9.4 92.6l.7 .7a.68 .68 0 0 1-.7-.7z"/>
<path d="M9.6 104.8l.5-.2-.7 .7zM10.1 104.6a.68 .68 0 0 1 .7 .7zM10.8 105.3a.68 .68 0 0 1-.7 .7zM9.4 105.3l.7 .7a.68 .68 0 0 1-.7-.7z"/>
<path d="M9.6 102.3l.5-.2-.7 .7zM10.1 102.1a.68 .68 0 0 1 .7 .7zM10.1 103.5l.7-.7a.68 .68 0 0 1-.7 .7zM9.4 102.8l.7 .7a.68 .68 0 0 1-.7-.7z"/>
<path d="M9.6 99.7l.5-.2-.7 .7zM10.1 99.5a.68 .68 0 0 1 .7 .7zM10.1 100.9l.7-.7a.68 .68 0 0 1-.7 .7zM9.4 100.2l.7 .7a.68 .68 0 0 1-.7-.7z"/>
</g>
<path d="M10.1 97l.7 .7-.7 .7-.7-.7zM10.1 94.4l.7 .7-.7 .7-.7-.7zM10.1 91.9l.7 .7-.7 .7-.7-.7zM10.1 104.6l.7 .7-.7 .7-.7-.7zM10.1 102.1l.7 .7-.7 .7-.7-.7zM10.1 99.5l.7 .7-.7 .7-.7-.7z" fill="#000"/>
<path d="M176.4 21.6l2.6-1.3v2.5zM176.4 21.6h5.1M177.7 47l2.5-1.3v2.5zM177.7 47h5.1M177.7 80l2.5-1.3v2.6zM177.7 80h5.1M177.7 110.4l2.5-1.3v2.5zM177.7 110.4h5.1" fill="none" stroke="#004000" stroke-width=".4"/>
<path d="M18.6 49.2l.4-.2-.5 .5zM19 49l.3 .1 .2 .4zM19.5 49.5l-.1 .3-.4 .2zM18.5 49.5l.5 .5-.4-.2z" fill="#004000" stroke="#004000" stroke-width=".4"/>
<path d="M18.5 49.5l.5-.5 .5 .5-.5 .5z" fill="#004000"/>
<path d="M16.5 76.2h5.1M17.8 77.4h2.5M18.8 78.7h.5M19 73.6v2.6" fill="none" stroke="#004000" stroke-width=".4"/>
<path d="M84.8 70.7l.3-.1-.5 .5zM85.1 70.6l.4 .2 .1 .3zM85.1 71.6l.5-.5-.2 .4zM84.6 71.1l.5 .5-.4-.2z" fill="#004000" stroke="#004000" stroke-width=".4"/>
<path d="M85.1 70.6l.5 .5-.5 .5-.5-.5z" fill="#004000"/>
<path d="M29.2 98.9h5.1M31.7 96.4v2.5M30.5 100.2h2.5M31.5 101.5h.5" fill="none" stroke="#004000" stroke-width=".4"/>
<path d="M31.4 70.7l.3-.1-.5 .5zM31.7 70.6l.4 .2 .1 .3zM31.7 71.6l.5-.5-.2 .4zM31.2 71.1l.5 .5-.4-.2z" fill="#004000" stroke="#004000" stroke-width=".4"/>
<path d="M31.7 70.6l.5 .5-.5 .5-.5-.5z" fill="#004000"/>
<path d="M82.2 107.4l.3-.1-.5 .5zM82.5 107.3l.3 .1 .2 .4zM83 107.8l-.1 .3-.4 .2zM82 107.8l.5 .5-.4-.2z" fill="#004000" stroke="#004000" stroke-width=".4"/>
<path d="M82.5 107.3l.5 .5-.5 .5-.5-.5z" fill="#004000"/>
<path d="M29.2 137h5.1M30.5 138.3h2.5M31.5 139.6h.5M31.7 134.5v2.5" fill="none" stroke="#004000" stroke-width=".4"/>
<path d="M31.4 107.4l.3-.1-.5 .5zM31.7 107.3l.3 .1 .2 .4zM32.2 107.8l-.1 .3-.4 .2zM31.2 107.8l.5 .5-.4-.2z" fill="#004000" stroke="#004000" stroke-width=".4"/>
<path d="M31.7 107.3l.5 .5-.5 .5-.5-.5z" fill="#004000"/>
<path d="M26.6 171.3h5.1M27.9 172.6h2.6M28.9 173.9h.5M29.2 168.8v2.5" fill="none" stroke="#004000" stroke-width=".4"/>
<path d="M28.8 146.9l.4-.2-.5 .5zM29.2 146.7l.4 .2 .1 .3zM29.7 147.2l-.1 .3-.4 .2zM28.7 147.2l.5 .5-.3-.1z" fill="#004000" stroke="#004000" stroke-width=".4"/>
<path d="M28.7 147.2l.5-.5 .5 .5-.5 .5z" fill="#004000"/>
<path d="M62.2 49.5h2.5a2.6 2.6 0 0 1 1.3-2.5 1.44 1.44 0 0 1 1.1 1.3l.2 1.2a2.6 2.6 0 0 1 1.3-2.5 1.43 1.43 0 0 1 1 1.3l.2 1.2a2.98 2.98 0 0 1 .9-2.4 .91 .91 0 0 1 1.2 .7l.4 1.1 .1 .6a3.2 3.2 0 0 1 .9-2.4 .88 .88 0 0 1 1.1 .7l.4 1.1 .1 .6h2.5M67.3 71.1h2.5a2.6 2.6 0 0 1 1.3-2.5 1.44 1.44 0 0 1 1.1 1.3l.2 1.2a2.58 2.58 0 0 1 1.2-2.5 1.44 1.44 0 0 1 1.1 1.3l.2 1.2a2.98 2.98 0 0 1 .9-2.4 .85 .85 0 0 1 1.2 .7l.3 1.1 .1 .6a2.31 2.31 0 0 1 1.3-2.5 2.6 2.6 0 0 1 1.3 2.5h2.5M66 107.8h2.6a2.7 2.7 0 0 1 1.2-2.5 1.5 1.5 0 0 1 1.1 1.3l.2 1.2a2.73 2.73 0 0 1 1.3-2.5 1.49 1.49 0 0 1 1 1.3l.2 1.2a3.1 3.1 0 0 1 .9-2.4 .9 .9 0 0 1 1.2 .7l.4 1.1 .1 .6a3.3 3.3 0 0 1 .9-2.4 .9 .9 0 0 1 1.2 .7l.3 1.1 .1 .6h2.6M64.7 149.7h2.6a2.73 2.73 0 0 1 1.3-2.5 1.49 1.49 0 0 1 1 1.3l.2 1.2a2.73 2.73 0 0 1 1.3-2.5 1.5 1.5 0 0 1 1.1 1.3l.2 1.2a3.3 3.3 0 0 1 .9-2.4l.3-.1a2.73 2.73 0 0 1 1.3 2.5 3.1 3.1 0 0 1 .9-2.4l.4-.1a2.7 2.7 0 0 1 1.2 2.5h2.6" fill="none" stroke="#800000" stroke-width=".4"/>
<g font-size="3.9" fill="#800000">
<text x="189" y="162.4">Copyright by Easy System 2012</text>
<text x="202.7" y="167.5">www.esyste.com</text>
</g>
<g font-size="2.8">
<text x="79.8" y="9">U2</text>
<text x="205.8" y="14">RL1</text>
<text x="125.5" y="30.6">J2</text>
<text x="237.2" y="35.7">CN2</text>
<text x="46.8" y="39.5">JP3</text>
<text x="205.8" y="39.4">RL2</text>
<text x="29" y="47.4">R19</text>
<text x="46.8" y="45.9">C4</text>
<text x="64.5" y="45.9">L5</text>
<text x="21.8" y="59.7">G2</text>
<text x="85.3" y="57.2">C7</text>
<text x="54.4" y="61.1">JP4</text>
<text x="37.9" y="69">R21</text>
<text x="54.4" y="67.5">C25</text>
<text x="69.6" y="67.5">L6</text>
<text x="205.8" y="72.4">RL3</text>
<text x="34.5" y="80">G3</text>
<text x="89.1" y="80">C8</text>
<text x="125.7" y="81.3">R14</text>
<text x="7.4" y="89">CN3</text>
<text x="101.4" y="89">U3:A</text>
<text x="53.1" y="97.8">JP5</text>
<text x="35.3" y="105.7">R23</text>
<text x="53.1" y="104.2">C26</text>
<text x="68.4" y="104.2">L7</text>
<text x="130.6" y="105.3">R15</text>
<text x="205.8" y="102.8">RL4</text>
<text x="101.4" y="110.5">U3:B</text>
<text x="75.1" y="115.5">C9</text>
<text x="37" y="120.6">G4</text>
<text x="130.6" y="125.7">R16</text>
<text x="101.4" y="132.1">U3:C</text>
<text x="51.8" y="139.7">JP6</text>
<text x="34.1" y="145.1">R25</text>
<text x="51.8" y="146.1">C27</text>
<text x="67.1" y="146.1">L8</text>
<text x="130.6" y="147.3">R17</text>
<text x="34.5" y="154.9">G5</text>
<text x="101.4" y="152.4">U3:D</text>
<text x="73.8" y="158.7">C10</text>
</g>
<g font-size="1.8">
<text x="35.6" y="9.5">PB[0..7]</text>
<text x="67.3" y="14.4">PB0</text>
<text x="67.3" y="17">PB1</text>
<text x="76.4" y="14.6">1</text>
<text x="76.4" y="17.2">2</text>
<text x="81.3" y="15.8">1B</text>
<text x="89.9" y="13.3">COM</text>
<text x="91.7" y="15.8">1C</text>
<text x="97.8" y="14.6">16</text>
<text x="97.8" y="17.2">15</text>
<text x="97.8" y="12.1">9</text>
<text x="205.8" y="16.8">Relay</text>
<text x="67.3" y="19.5">PB2</text>
<text x="67.3" y="22">PB3</text>
<text x="76.4" y="19.7">3</text>
<text x="76.4" y="22.2">4</text>
<text x="81.3" y="18.4">2B</text>
<text x="81.3" y="20.9">3B</text>
<text x="81.3" y="23.4">4B</text>
<text x="91.7" y="18.4">2C</text>
<text x="91.7" y="20.9">3C</text>
<text x="91.7" y="23.4">4C</text>
<text x="97.8" y="19.7">14</text>
<text x="97.8" y="22.2">13</text>
<text x="67.3" y="24.6">PB4</text>
<text x="67.3" y="27.1">PB5</text>
<text x="67.3" y="29.7">PB6</text>
<text x="76.4" y="24.8">5</text>
<text x="76.4" y="27.3">6</text>
<text x="76.4" y="29.9">7</text>
<text x="81.3" y="26">5B</text>
<text x="81.3" y="28.5">6B</text>
<text x="91.7" y="26">5C</text>
<text x="91.7" y="28.5">6C</text>
<text x="97.8" y="24.8">12</text>
<text x="97.8" y="27.3">11</text>
<text x="97.8" y="29.9">10</text>
<text x="173.9" y="24.7">+12V</text>
<text x="79.8" y="35">ULN2003A</text>
<text x="81.3" y="31.1">7B</text>
<text x="91.7" y="31.1">7C</text>
<text x="122.2" y="33.7">1</text>
<text x="107.9" y="37.4">+12V</text>
<text x="122.2" y="36.2">2</text>
<text x="122.2" y="38.7">3</text>
<text x="122.2" y="41.3">4</text>
<text x="233.8" y="38.7">1</text>
<text x="233.8" y="41.3">2</text>
<text x="122.2" y="43.8">5</text>
<text x="205.8" y="42.2">relay</text>
<text x="233.8" y="43.8">3</text>
<text x="233.8" y="46.4">4</text>
<text x="29" y="52.5">1k</text>
<text x="64.5" y="51.5">L10UH</text>
<text x="125.5" y="49">CONN-SIL5</text>
<text x="175.1" y="50.1">+12V</text>
<text x="233.8" y="48.9">5</text>
<text x="233.8" y="51.4">6</text>
<text x="233.8" y="54">7</text>
<text x="46.8" y="54.1">150n</text>
<text x="85.3" y="60">100n</text>
<text x="233.8" y="56.5">8</text>
<text x="21.8" y="62.5">GEMOV S05K275</text>
<text x="237.2" y="61.7">MV15-8-5-V</text>
<text x="85.1" y="66.6">GND_EXT</text>
<text x="128.4" y="71.7">3.3V</text>
<text x="37.9" y="74.1">1k</text>
<text x="54.4" y="75.6">150n</text>
<text x="69.6" y="73.1">L10UH</text>
<text x="205.8" y="75.2">Relay</text>
<text x="11.4" y="81.9">GND_EXT</text>
<text x="34.5" y="82.9">GEMOV S05K275</text>
<text x="89.1" y="82.9">100n</text>
<text x="175.1" y="83.1">+12V</text>
<text x="125.7" y="84.1">3k3</text>
<text x="15.2" y="94.5">5</text>
<text x="15.2" y="92">6</text>
<text x="82.5" y="95.7">GND_EXT</text>
<text x="98" y="92">1</text>
<text x="120.6" y="92">16</text>
<text x="133.4" y="94.5">3.3V</text>
<text x="140.9" y="91.8">PA4</text>
<text x="15.2" y="99.6">3</text>
<text x="15.2" y="97.1">4</text>
<text x="35.5" y="99.5">GND_EXT</text>
<text x="98" y="99.6">2</text>
<text x="120.6" y="99.6">15</text>
<text x="15.2" y="104.7">1</text>
<text x="15.2" y="102.2">2</text>
<text x="101.4" y="104.8">TLP620-4</text>
<text x="205.8" y="105.6">Relay</text>
<text x="7.4" y="109.8">MV15-6-5-V</text>
<text x="35.3" y="110.8">1k</text>
<text x="53.1" y="112.4">150n</text>
<text x="68.4" y="109.8">L10UH</text>
<text x="98" y="113.6">3</text>
<text x="120.6" y="113.6">14</text>
<text x="130.6" y="108.2">3k3</text>
<text x="140.9" y="113.4">PA5</text>
<text x="175.1" y="113.5">+12V</text>
<text x="75.1" y="118.3">100n</text>
<text x="133.4" y="117.3">3.3V</text>
<text x="37" y="123.4">GEMOV S05K275</text>
<text x="69.8" y="123.7">GND_EXT</text>
<text x="98" y="121.2">4</text>
<text x="120.6" y="121.2">13</text>
<text x="13.9" y="126.2">GND_EXT</text>
<text x="101.4" y="126.3">TLP620-4</text>
<text x="130.6" y="128.5">3k3</text>
<text x="35.5" y="137.6">GND_EXT</text>
<text x="98" y="135.2">5</text>
<text x="120.6" y="135.2">12</text>
<text x="133.4" y="137.6">3.3V</text>
<text x="140.9" y="135">PA6</text>
<text x="156.1" y="136.4">PA[4..7]</text>
<text x="98" y="142.8">6</text>
<text x="120.6" y="142.8">11</text>
<text x="101.4" y="147.9">TLP620-4</text>
<text x="34.1" y="150.2">1k</text>
<text x="51.8" y="154.3">150n</text>
<text x="67.1" y="151.7">L10UH</text>
<text x="98" y="155.5">7</text>
<text x="120.6" y="155.5">10</text>
<text x="130.6" y="150.1">3k3</text>
<text x="140.9" y="155.3">PA7</text>
<text x="34.5" y="157.7">GEMOV S05K275</text>
<text x="73.8" y="160.2">100n</text>
<text x="98" y="163.1">8</text>
<text x="120.6" y="163.1">9</text>
<text x="33" y="171.9">GND_EXT</text>
<text x="74.9" y="171.9">GND_EXT</text>
<text x="101.4" y="168.3">TLP620-4</text>
<text x="87.6" y="174.5">GND_EXT</text>
</g>
</svg>
